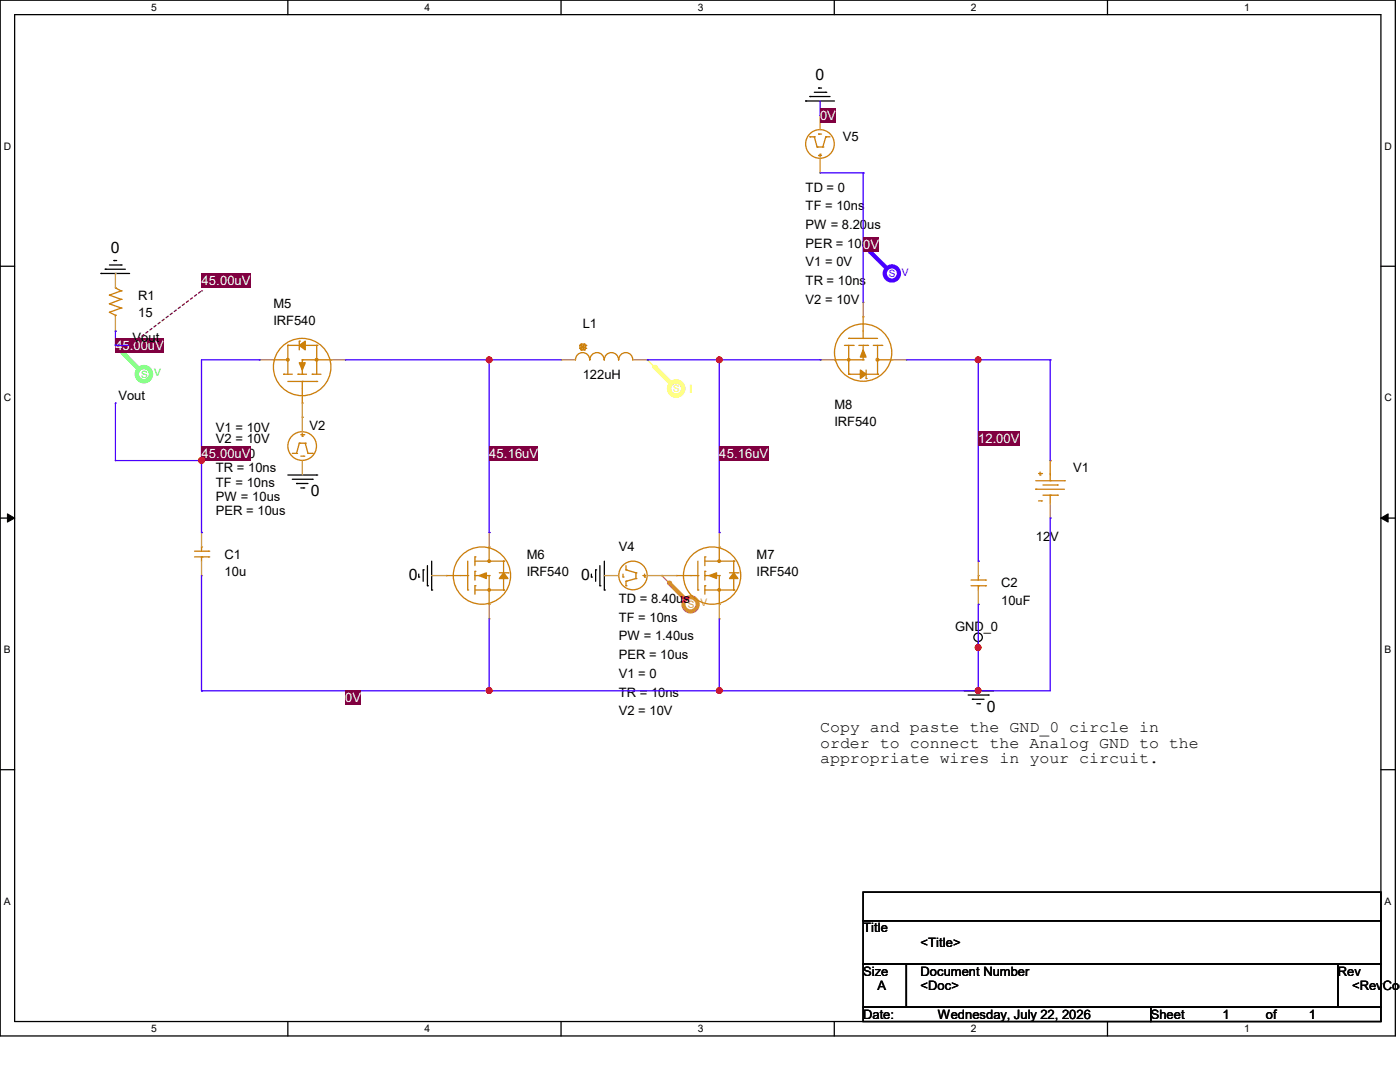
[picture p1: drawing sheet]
<svg xmlns="http://www.w3.org/2000/svg" width="279mm" height="216mm" viewBox="0 0 279 216" stroke-linecap="round" stroke-linejoin="round" font-family="sans-serif">
<path d="M0 0h278.5v206.7h-278.5zM2.9 2.9h272.7v200.9h-272.7z" fill="none" stroke="#000" stroke-width=".25"/>
<g fill="#fff">
<path d="M30.2 .3h1.1v2.3h-1.1z"/>
<path d="M30.2 204.1h1.1v2.3h-1.1z"/>
</g>
<path d="M57.4 0v2.9M57.4 203.8v2.9" fill="none" stroke="#000" stroke-width=".25"/>
<g fill="#fff">
<path d="M84.7 .3h1.1v2.3h-1.1z"/>
<path d="M84.7 204.1h1.1v2.3h-1.1z"/>
</g>
<path d="M112 0v2.9M112 203.8v2.9" fill="none" stroke="#000" stroke-width=".25"/>
<g fill="#fff">
<path d="M139.2 .3h1.1v2.3h-1.1z"/>
<path d="M139.2 204.1h1.1v2.3h-1.1z"/>
</g>
<path d="M166.5 0v2.9M166.5 203.8v2.9" fill="none" stroke="#000" stroke-width=".25"/>
<g fill="#fff">
<path d="M193.8 .3h1.1v2.3h-1.1z"/>
<path d="M193.8 204.1h1.1v2.3h-1.1z"/>
</g>
<path d="M221 0v2.9M221 203.8v2.9" fill="none" stroke="#000" stroke-width=".25"/>
<g fill="#fff">
<path d="M248.3 .3h1.1v2.3h-1.1z"/>
<path d="M248.3 204.1h1.1v2.3h-1.1z"/>
<path d="M.8 28h1.4v2.3h-1.4z"/>
<path d="M276.3 28h1.4v2.3h-1.4z"/>
<path d="M.8 78.2h1.4v2.3h-1.4z"/>
<path d="M276.3 78.2h1.4v2.3h-1.4z"/>
</g>
<path d="M0 53.1h2.9M275.6 53.1h2.9" fill="none" stroke="#000" stroke-width=".25"/>
<g fill="#fff">
<path d="M.8 128.5h1.3v2.2h-1.3z"/>
<path d="M276.3 128.5h1.3v2.2h-1.3z"/>
</g>
<path d="M0 103.4h2.9M275.6 103.4h2.9" fill="none" stroke="#000" stroke-width=".25"/>
<path d="M1.5 102.5l1.4 .9-1.4 .8zM275.6 103.4l1.4-.9v1.7z" fill="#000" stroke="#000" stroke-width=".2"/>
<g fill="#fff">
<path d="M.8 178.7h1.3v2.2h-1.3z"/>
<path d="M276.3 178.7h1.3v2.2h-1.3z"/>
</g>
<g fill="none" stroke="#000" stroke-width=".25">
<path d="M161.6 19.3h.1M161.6 19.3h4.1M162.5 18.4h2.3M163.4 17.6h.1M163.4 17.6h.6M164.8 18.4h.1M160.8 20.2h.1M160.8 20.2h5.7M20.2 54.6h.1M20.2 54.6h5.7M21 53.7h.1M21 53.7h4"/>
<path d="M21.8 52.9h2.4M22.7 52h.1M22.7 52h.6M24.2 52.9h.1M57.4 94.8h5.8M58.3 95.6h4M59.2 96.5h.1M59.2 96.5h2.3M60 97.4h.6M60.6 97.4h.1M62.3 95.6h.1M63.2 94.8h.1"/>
<path d="M83.6 115.1h.1M83.6 114.6v.5M84.5 113.7h.1M84.5 113.7v2.3M85.3 116.9h.1M85.3 112.9v4M86.1 117.7h.1M86.1 112v5.7M118 115.1h.1M118 114.6v.5M118.9 113.7h.1M118.9 113.7v2.3"/>
<path d="M119.7 116.9h.1M119.7 112.9v4M120.6 117.7h.1M120.6 112v5.7M192.4 137.8h5.7M193.2 138.7h4M194.1 139.5h.1M194.1 139.5h2.3M195.2 129.2h.1M195.2 128.1v1.1M197.2 138.7h.1M198.1 137.8h.1"/>
<path d="M0 153.6h2.9M194.9 140.4h.6M195.5 140.4h.1M275.6 153.6h2.9M172.3 178h103.3v5.7h-103.3zM172.3 183.7h103.3v8.7h-103.3zM172.3 192.4h8.6v8.6h-8.6zM180.9 192.4h86.1v8.6h-86.1zM267 192.4h8.6v8.6h-8.6zM172.3 201h57.4v2.8h-57.4zM229.7 201h45.9v2.8h-45.9z"/>
<circle cx="195.2" cy="127.2" r=".85"/>
</g>
<path d="M23 68.9h.1M23 68.9l2.9 2.9" fill="none" stroke="#5f5" stroke-width=".25"/>
<g fill="none" stroke="#5f5" stroke-width=".85">
<path d="M24.5 70.4l3.1 3.1"/>
<circle cx="28.7" cy="74.7" r="1.42"/>
</g>
<circle cx="24.5" cy="70.4" r=".42" fill="#5f5"/>
<path d="M132.1 114.9h.1M132.1 114.9l2.9 2.8" fill="none" stroke="#f55" stroke-width=".25"/>
<g fill="none" stroke="#f55" stroke-width=".85">
<path d="M133.5 116.3l3.2 3.2"/>
<circle cx="137.8" cy="120.6" r="1.42"/>
</g>
<circle cx="133.5" cy="116.3" r=".42" fill="#f55"/>
<path d="M172.3 48.9h.1M172.3 48.9l2.8 2.8" fill="none" stroke="#50f" stroke-width=".25"/>
<g fill="none" stroke="#50f" stroke-width=".85">
<path d="M173.7 50.3l3.2 3.1"/>
<circle cx="178" cy="54.6" r="1.42"/>
</g>
<circle cx="173.7" cy="50.3" r=".42" fill="#50f"/>
<path d="M129.2 71.8h.1M129.2 71.8l2.9 2.9" fill="none" stroke="#ff5" stroke-width=".25"/>
<path d="M130.6 73.2l3.2 3.2" fill="none" stroke="#ff5" stroke-width=".85"/>
<circle cx="130.6" cy="73.2" r=".42" fill="#ff5"/>
<circle cx="134.9" cy="77.5" r="1.42" fill="none" stroke="#ff5" stroke-width=".85"/>
<g fill="none" stroke="#cc8006" stroke-width=".25">
<path d="M161.6 27.3h.1M161.6 27.3h.9M162.5 27.3h.1M162.5 27.3l.6 2M163.1 29.3h.1M163.1 29.3h1.1M163.4 26.8h.1M163.4 31h.1M163.4 26.8h.6M163.4 31h.6M163.7 30.8h.1M163.7 30.8v.5"/>
<path d="M164.2 29.3h.1M164.8 27.3h.1M164.8 27.3h.9M164.8 27.3l-.6 2M21.8 58.9h.1M21.8 58.9l2.4 .8M23 57.4h.1M23 57.4l1.2 .6M24.2 59.7h.1M24.2 58h.1M24.2 59.7l-2.4 .9M24.2 58l-2.4 .9"/>
<path d="M21.8 62.3h.1M21.8 60.6h.1M21.8 62.3l1.2 .6M21.8 60.6l2.4 .9M23 62.9h.1M23 62.9v.3M24.2 61.5h.1M24.2 61.5l-2.4 .8M54.6 71.8h.1M54.6 71.8h2.8M56.6 74.7h.1M56.6 74.7h1.7"/>
<path d="M57.4 68.9h.1M57.4 71.8h.1M57.4 68.9h2.3M57.4 68.9v5.8M57.4 76.1h5.8M59.5 74.7h.1M59.5 74.7h1.7M59.7 68.1h.1M59.7 68.1v1.7M60.3 74.7h.1M60.3 71.8h.1M60.3 76.1h.1"/>
<path d="M60.3 71.8h5.8M60.3 71.8v2.9M60.3 76.1v4.3M60.9 68.9h2.3M62.3 74.7h.1M62.3 74.7h1.8M63.2 76.1h.1M63.2 71.8h.1M63.2 68.9h.1M63.2 68.9v5.8M66.1 71.8h.1M114.9 71.8a1.42 1.42 0 0 1 1.4-1.4 1.42 1.42 0 0 1 1.4 1.4"/>
<path d="M115.7 69.5h.1M115.7 68.9h.1M115.7 69.5l.3 .3M115.7 68.9v.6M115.7 68.9l1.2 .6M116 68.7h.1M116 69.8h.1M116 68.7l-.3 .2M116 68.7h.6M116 68.7l.6 1.1M116 69.8h.6M116.6 68.7h.1"/>
<path d="M116.6 69.8h.1M116.6 68.7l-.6 1.1M116.6 68.7l.3 .2M116.9 68.9h.1M116.9 69.5h.1M116.9 68.9l-1.2 .6M116.9 68.9v.6M116.9 69.5l-.3 .3M117.7 71.8a1.42 1.42 0 0 1 1.4-1.4 1.42 1.42 0 0 1 1.5 1.4M120.6 71.8a1.42 1.42 0 0 1 1.4-1.4 1.42 1.42 0 0 1 1.4 1.4M123.5 71.8a1.4 1.4 0 0 1 1.4-1.4 1.4 1.4 0 0 1 1.4 1.4M166.5 71.8h.1"/>
<path d="M166.5 71.8h5.8M168.5 68.9h1.8M169.4 67.5h.1M169.4 71.8h.1M169.4 74.7h.1M169.4 67.5h5.7M169.4 74.7h2.3M169.4 68.9v5.8M170.3 68.9h.1M171.4 68.9h1.7M172.3 63.2h.1M172.3 68.9h.1"/>
<path d="M172.3 71.8h.1M172.3 67.5h.1M172.3 63.2v4.3M172.3 68.9v2.9M172.8 75.5h.1M172.8 74.7h2.3M172.8 73.8v1.7M173.1 68.9h.1M174.3 68.9h1.7M175.1 74.7h.1M175.1 71.8h.1M175.1 71.8h2.9"/>
<path d="M175.1 68.9v5.8M176 68.9h.1M178 71.8h.1M58.3 90.5h.9M59.2 90.5h.1M59.7 88.4h.1M59.7 88.4l-.5 2.1M59.7 88.4h1.2M60 91h.6M60 86.7h.6M60.3 80.4h.1M60.3 87h.1"/>
<path d="M60.3 86.4v.6M60.6 91h.1M60.6 86.7h.1M60.9 88.4h.1M60.9 88.4l.6 2.1M61.5 90.5h.1M61.5 90.5h.8M62.3 90.5h.1M206.7 97.6h.1M206.7 97.6h5.7M206.7 95.9h5.7M207.3 94.5h.6"/>
<path d="M207.3 99.9h.6M207.6 94.8h.1M207.6 94.2v.6M207.9 94.5h.1M207.9 99.9h.1M208.2 96.8h2.8M208.2 98.8h2.8M209.6 95.9h.1M209.6 98.8h.1M209.6 91.9h.1M209.6 91.9v4M209.6 98.8v1.7"/>
<path d="M211 96.8h.1M211 98.8h.1M212.4 95.9h.1M38.8 111.1h2.9M38.8 110h2.9M40.2 109.1h.1M40.2 111.1h.1M40.2 109.1v.9M40.2 111.1v.9M41.7 111.1h.1M41.7 110h.1M89 114.9h.1"/>
<path d="M89 114.9h4.3M93.3 117.7h.1M93.3 114.9h.1M93.3 112v5.7M94.8 114.9h.1M94.8 114h.1M94.8 116.9h.1M94.8 111.1h.1M94.8 114.9h2.8M94.8 112h5.7M94.8 117.7h5.7M94.8 111.1v1.8"/>
<path d="M94.8 114v1.7M94.8 116.9v1.7M97.6 109.1h.1M97.6 114.9h.1M97.6 112h.1M97.6 117.7h.1M97.6 109.1v2.9M97.6 114.9v5.7M99.7 114.3h1.7M100.5 112h.1M100.5 117.7h.1M100.5 112v2.3"/>
<path d="M100.5 115.4v2.3M101.4 114.3h.1M124.3 115.1h.1M124.3 114.6v.5M124.9 113.7h.1M124.9 116h.1M124.9 116.9h.1M124.9 112.9v.8M124.9 116v.9M124.9 113.7l2 .6M126.9 114.3h.1M126.9 115.4h.1"/>
<path d="M126.9 114.3v1.1M126.9 115.4l-2 .6M128.4 114.9h.1M128.4 114.9h.5M128.7 115.1h.1M128.7 114.6v.5M135 114.9h.1M135 114.9h4.3M139.3 117.7h.1M139.3 114.9h.1M139.3 112v5.7M140.7 114.9h.1"/>
<path d="M140.7 114h.1M140.7 116.9h.1M140.7 111.1h.1M140.7 114.9h2.9M140.7 112h5.7M140.7 117.7h5.7M140.7 111.1v1.8M140.7 114v1.7M140.7 116.9v1.7M143.6 109.1h.1M143.6 114.9h.1M143.6 112h.1"/>
<path d="M143.6 117.7h.1M143.6 109.1v2.9M143.6 114.9v5.7M145.6 114.3h1.7M146.4 112h.1M146.4 117.7h.1M146.4 112v2.3M146.4 115.4v2.3M147.3 114.3h.1M193.8 116.9h2.9M193.8 115.7h2.9M195.2 114.9h.1"/>
<path d="M195.2 116.9h.1M195.2 114.9v.8M195.2 116.9v.8M196.7 116.9h.1M196.7 115.7h.1M97.6 120.6h.1M143.6 120.6h.1"/>
<circle cx="163.6" cy="28.7" r="2.86"/>
<circle cx="57.4" cy="71.8" r=".27"/>
<circle cx="60.3" cy="73.2" r="5.7"/>
<circle cx="63.2" cy="71.8" r=".27"/>
<circle cx="169.4" cy="71.8" r=".25"/>
<circle cx="172.3" cy="70.4" r="5.7"/>
<circle cx="175.1" cy="71.8" r=".27"/>
<circle cx="60.3" cy="89" r="2.86"/>
<circle cx="96.2" cy="114.8" r="5.7"/>
<circle cx="97.6" cy="112" r=".25"/>
<circle cx="97.6" cy="117.7" r=".25"/>
<circle cx="126.3" cy="114.8" r="2.85"/>
<circle cx="142.1" cy="114.8" r="5.7"/>
<circle cx="143.5" cy="112" r=".27"/>
<circle cx="143.5" cy="117.7" r=".27"/>
</g>
<g fill="none" stroke="#a84" stroke-width=".25">
<path d="M163.7 34.5h.1M163.7 23h.1M163.7 23v2.9M163.7 31.6v2.9M23 54.6h.1M23 54.6v2.8M23 66.1h.1M23 63.2v2.9M51.7 71.8h.1M51.7 71.8h2.9M66.1 71.8h2.8M68.9 71.8h.1"/>
<path d="M112 71.8h.1M112 71.8h2.9M126.3 71.8h2.9M129.2 71.8h.1M163.7 71.8h.1M163.7 71.8h2.8M172.3 60.3h.1M172.3 60.3v2.9M178 71.8h2.9M180.9 71.8h.1M60.3 83.3h.1M60.3 94.8h.1"/>
<path d="M60.3 80.4v5.7M60.3 91.9v2.9M209.6 91.9h.1M40.2 114.9h.1M40.2 106.3h.1M40.2 106.3v2.8M40.2 112v2.9M86.1 114.9h.1M86.1 114.9h2.9M97.6 106.3h.1M97.6 106.3v2.8M120.6 114.9h.1"/>
<path d="M120.6 114.9h2.9M129.2 114.9h5.8M132.1 114.9h.1M143.6 106.3h.1M143.6 106.3v2.8M195.2 112h.1M195.2 112v2.9M195.2 117.7v2.9M209.6 103.4h.1M209.6 100.5v2.9M97.6 123.5h.1M97.6 120.6v2.9"/>
<path d="M143.6 123.5h.1M143.6 120.6v2.9M195.2 120.6h.1"/>
</g>
<g fill="#cc8006" stroke="#cc8006" stroke-width=".25">
<path d="M141.6 114.9l1.4-.6v1.1z"/>
<path d="M146.4 114.3l.9 1.1h-1.7z"/>
<path d="M95.6 114.9l1.5-.6v1.1z"/>
<path d="M100.5 114.3l.9 1.1h-1.7z"/>
<path d="M172.3 69.8l.5 1.4h-1.1z"/>
<path d="M171.7 73.8l1.1 .9-1.1 .8z"/>
<path d="M59.7 72.4h1.2l-.6 1.4z"/>
<path d="M59.7 68.9l1.2-.8v1.7z"/>
</g>
<path d="M40.2 71.8h11.5M51.7 71.8h.1M40.2 114.9v22.9M40.2 137.8h.1M40.2 137.8h57.4M195.2 129.2h.1M195.2 129.2v8.6" fill="none" stroke="#4200ff" stroke-width=".25"/>
<g fill="#f00" stroke="#f00" stroke-width=".25">
<circle cx="195.2" cy="137.8" r=".55"/>
<circle cx="195.2" cy="129.2" r=".55"/>
</g>
<path d="M68.9 137.8h3.2v2.9h-3.2z" fill="#800040"/>
<path d="M97.6 71.8h.1M97.6 71.8h14.4M129.2 71.8h.1M129.2 71.8h34.5M163.7 71.8h.1M195.2 71.8v40.2M195.2 112h.1M97.6 137.8h.1M97.6 137.8h46" fill="none" stroke="#4200ff" stroke-width=".25"/>
<g fill="#f00" stroke="#f00" stroke-width=".25">
<circle cx="143.6" cy="71.8" r=".55"/>
<circle cx="143.6" cy="137.8" r=".55"/>
<circle cx="97.6" cy="137.8" r=".55"/>
<circle cx="195.2" cy="71.8" r=".55"/>
</g>
<path d="M195.2 86.1h8.3v2.9h-8.3z" fill="#800040"/>
<path d="M97.6 71.8v34.5M23 80.4h.1M23 80.4v11.5M97.6 106.3h.1M143.6 137.8h.1M143.6 137.8h51.6M195.2 120.6h.1M195.2 120.6v8.6" fill="none" stroke="#4200ff" stroke-width=".25"/>
<circle cx="97.6" cy="71.8" r=".55" fill="#f00" stroke="#f00" stroke-width=".25"/>
<g fill="#800040">
<path d="M97.6 89h3.7v2.9h-3.7z"/>
<path d="M101.3 89h6.1v2.9h-6.1z"/>
</g>
<path d="M40.2 71.8v20.1M40.2 91.9h.1" fill="none" stroke="#4200ff" stroke-width=".25"/>
<g fill="#800040">
<path d="M40.2 89h3.7v2.9h-3.7z"/>
<path d="M43.9 89h6.1v2.9h-6.1z"/>
</g>
<path d="M143.6 71.8v34.5M143.6 106.3h.1" fill="none" stroke="#4200ff" stroke-width=".25"/>
<g fill="#800040">
<path d="M143.6 89h3.7v2.9h-3.7z"/>
<path d="M147.3 89h6v2.9h-6z"/>
</g>
<path d="M172.3 34.5h.1M172.3 34.5v25.8" fill="none" stroke="#4200ff" stroke-width=".25"/>
<path d="M172.3 47.4h3.1v2.9h-3.1z" fill="#800040"/>
<path d="M163.7 23h.1M163.7 34.5h8.6M163.7 20.2v2.8M172.3 34.5h.1" fill="none" stroke="#4200ff" stroke-width=".25"/>
<path d="M163.7 21.6h3.1v2.9h-3.1z" fill="#800040"/>
<path d="M23 66.1h.1M23 66.1v2.8M68.9 71.8h28.7M97.6 71.8h.1M180.9 71.8h14.3M195.2 71.8h.1M97.6 137.8h.1M97.6 123.5v14.3M143.6 137.8h.1M143.6 123.5v14.3" fill="none" stroke="#4200ff" stroke-width=".25"/>
<path d="M23 67.5h9.7v2.9h-9.7z" fill="#800040"/>
<path d="M23 68.9h.1M23 68.9h2.9" fill="none" stroke="#4200ff" stroke-width=".25"/>
<g fill="#800040">
<path d="M40.2 54.6h3.7v2.8h-3.7z"/>
<path d="M43.9 54.6h6.1v2.8h-6.1z"/>
</g>
<path d="M40.2 58h.1M25.9 68.9l14.3-10.9" fill="none" stroke="#800040" stroke-width=".25" stroke-dasharray=".5"/>
<path d="M195.2 71.8h.1M195.2 71.8h14.4M209.6 71.8h.1M209.6 71.8v20.1M23 91.9h17.2M40.2 91.9h.1M40.2 91.9v14.4M40.2 106.3h.1M209.6 103.4h.1M209.6 103.4v34.4h-14.4M195.2 137.8h.1" fill="none" stroke="#4200ff" stroke-width=".25"/>
<g fill="#f00" stroke="#f00" stroke-width=".25">
<circle cx="40.2" cy="91.9" r=".55"/>
<circle cx="195.2" cy="137.8" r=".55"/>
<circle cx="195.2" cy="129.2" r=".55"/>
<circle cx="143.6" cy="71.8" r=".55"/>
<circle cx="143.6" cy="137.8" r=".55"/>
<circle cx="97.6" cy="137.8" r=".55"/>
<circle cx="195.2" cy="71.8" r=".55"/>
<circle cx="97.6" cy="71.8" r=".55"/>
</g>
<g font-size="3.1">
<text x="162.8" y="16">0</text>
<text x="22.1" y="50.5">0</text>
<text x="62.1" y="99">0</text>
<text x="81.6" y="115.7">0</text>
<text x="116" y="115.7">0</text>
<text x="196.9" y="142.1">0</text>
<text x="163.7" y="146.1">Copy and paste the GND_0 circle in</text>
<text x="163.7" y="149.2">order to connect the Analog GND to the</text>
<text x="163.7" y="152.3">appropriate wires in your circuit.</text>
</g>
<g font-size="2.6" fill="#fff">
<text x="163.7" y="23.9">0V</text>
<text x="172.3" y="49.7">0V</text>
<text x="40.2" y="56.9">45.00uV</text>
<text x="23" y="69.8">45.00uV</text>
<text x="195.2" y="88.5">12.00V</text>
<text x="40.2" y="91.4">45.TD = 0</text>
<text x="43.9" y="91.4">00uV</text>
<text x="97.6" y="91.4">45.16uV</text>
<text x="143.6" y="91.4">45.16uV</text>
<text x="68.9" y="140.2">0V</text>
</g>
<g font-size="2.6">
<text x="168.2" y="28.2">V5</text>
<text x="160.8" y="38.3">TD = 0</text>
<text x="160.8" y="42">TF = 10ns</text>
<text x="160.8" y="45.7">PW = 8.20us</text>
<text x="160.8" y="49.4">PER = 10us</text>
<text x="160.8" y="53.2">V1 = 0V</text>
<text x="27.6" y="59.8">R1</text>
<text x="160.8" y="56.9">TR = 10ns</text>
<text x="27.6" y="63.2">15</text>
<text x="54.6" y="61.5">M5</text>
<text x="54.6" y="64.9">IRF540</text>
<text x="116.3" y="65.5">L1</text>
<text x="160.8" y="60.7">V2 = 10V</text>
<text x="26.5" y="68.3">Vout</text>
<text x="116.3" y="75.6">122uH</text>
<text x="23.6" y="79.8">Vout</text>
<text x="166.5" y="81.6">M8</text>
<text x="43.1" y="86.2">V1 = 10V</text>
<text x="43.1" y="88.5">V2 = 10V</text>
<text x="61.8" y="85.9">V2</text>
<text x="166.5" y="85">IRF540</text>
<text x="43.1" y="94.2">TR = 10ns</text>
<text x="214.2" y="94.2">V1</text>
<text x="43.1" y="97.1">TF = 10ns</text>
<text x="43.1" y="99.9">PW = 10us</text>
<text x="43.1" y="102.8">PER = 10us</text>
<text x="206.7" y="108">12V</text>
<text x="44.8" y="111.5">C1</text>
<text x="105.1" y="111.5">M6</text>
<text x="123.5" y="110">V4</text>
<text x="151" y="111.5">M7</text>
<text x="44.8" y="114.9">10u</text>
<text x="105.1" y="114.9">IRF540</text>
<text x="151" y="114.9">IRF540</text>
<text x="199.8" y="117.2">C2</text>
<text x="123.5" y="120.4">TD = 8.40us</text>
<text x="123.5" y="124.1">TF = 10ns</text>
<text x="190.6" y="125.8">GND_0</text>
<text x="199.8" y="120.6">10uF</text>
<text x="123.5" y="127.8">PW = 1.40us</text>
<text x="123.5" y="131.5">PER = 10us</text>
<text x="123.5" y="135.3">V1 = 0</text>
<text x="123.5" y="139">TR = 10ns</text>
<text x="123.5" y="142.7">V2 = 10V</text>
<text x="172.3" y="186.1">Title</text>
<text x="183.7" y="188.9">&lt;Title&gt;</text>
<text x="172.3" y="194.7">Size</text>
<text x="175.1" y="197.6">A</text>
<text x="183.7" y="194.7">Document Number</text>
<text x="183.7" y="197.6">&lt;Doc&gt;</text>
<text x="267" y="194.7">Rev</text>
<text x="269.8" y="197.6">&lt;RevCod</text>
<text x="172.3" y="203.3">Date:</text>
<text x="187.2" y="203.3">Wednesday, July 22, 2026</text>
<text x="229.7" y="203.3">Sheet</text>
<text x="244" y="203.3">1</text>
<text x="252.6" y="203.3">of</text>
<text x="261.2" y="203.3">1</text>
</g>
<text font-size="2.3" fill="#ff5" x="137.5" y="78.5">I</text>
<g font-size="2.1">
<text x="30.2" y="2.2">5</text>
<text x="84.7" y="2.2">4</text>
<text x="139.2" y="2.2">3</text>
<text x="193.8" y="2.2">2</text>
<text x="248.3" y="2.2">1</text>
<text x=".8" y="29.8">D</text>
<text x="276.3" y="29.8">D</text>
<text x=".8" y="80.1">C</text>
<text x="276.3" y="80.1">C</text>
<text x=".8" y="130.3">B</text>
<text x="276.3" y="130.3">B</text>
<text x=".8" y="180.5">A</text>
<text x="276.3" y="180.5">A</text>
<text x="30.2" y="206">5</text>
<text x="84.7" y="206">4</text>
<text x="139.2" y="206">3</text>
<text x="193.8" y="206">2</text>
<text x="248.3" y="206">1</text>
</g>
<text font-size="2" fill="#50f" x="177.4" y="55.2">S V</text>
<text font-size="2" fill="#5f5" x="28.2" y="75.4">S V</text>
<text font-size="2" fill="#ff5" x="134.4" y="78.2">S</text>
<text font-size="2" fill="#f55" x="137.2" y="121.3">S V</text>
</svg>
